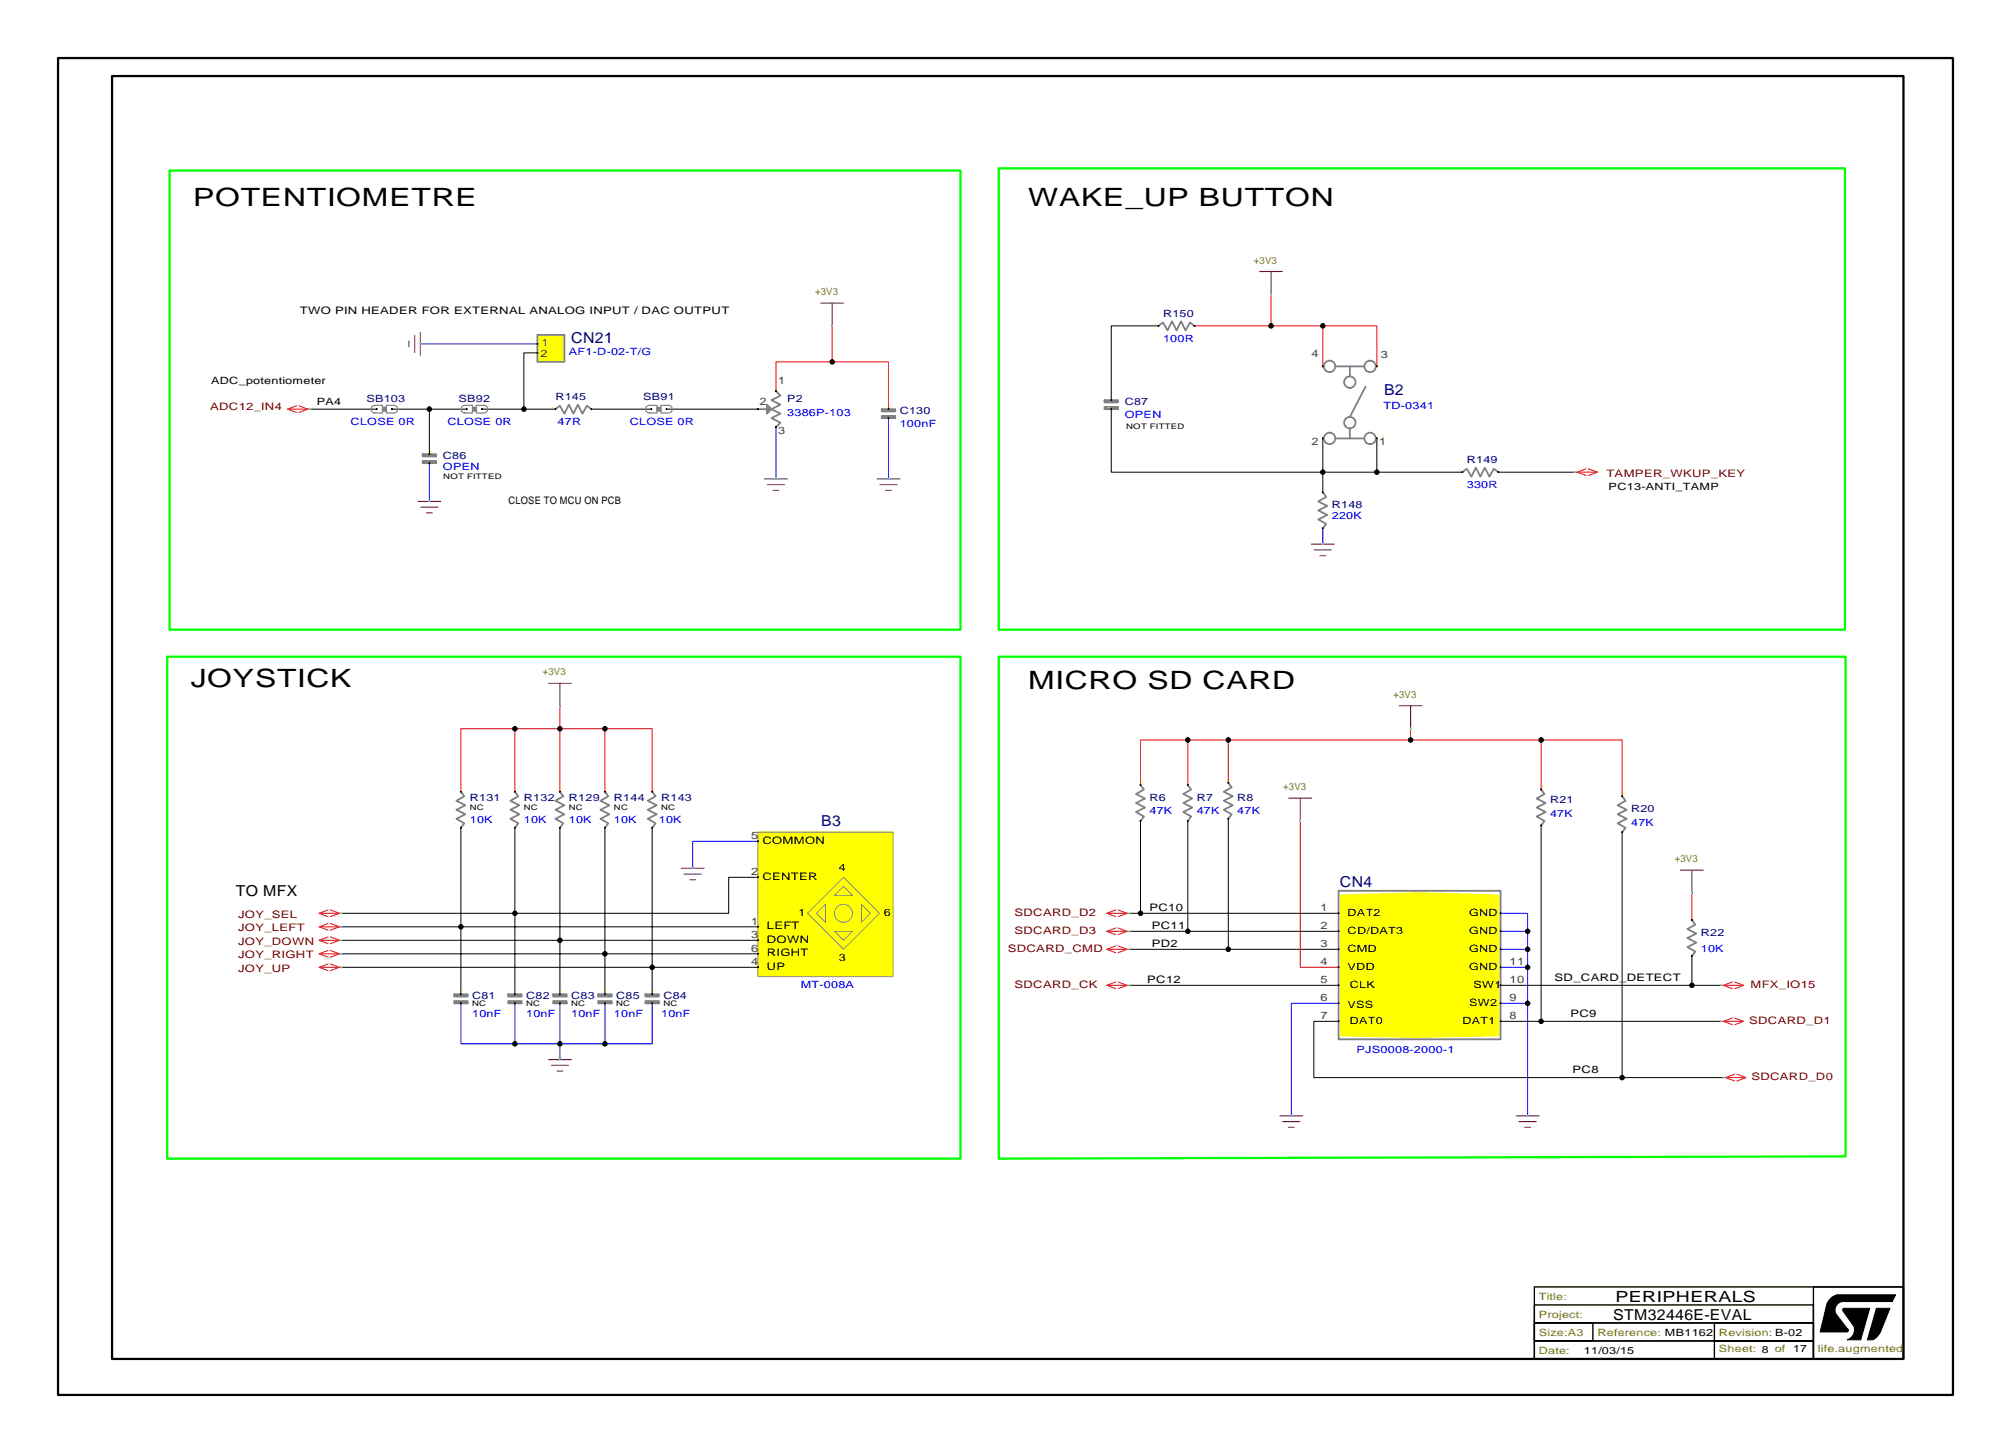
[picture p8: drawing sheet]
<svg xmlns="http://www.w3.org/2000/svg" width="447mm" height="323mm" viewBox="0 0 447 323" stroke-linecap="round" stroke-linejoin="round" font-family="sans-serif">
<g fill="none" stroke="#000" stroke-width=".22">
<path d="M119.4 78.4h-3v12.5M257.4 72.4h-10.5v16.5M68.9 90.9h14.8M87.1 90.9h8.3M103.7 90.9h-8.3v10M107.1 90.9h16.3M131.4 90.9h13.3M148.1 90.9h20.3M246.9 90.9v14h78M293.9 97.4v12M305.9 97.4v7.5M332.9 104.9h17"/>
<path d="M102.4 183.9v37M114.4 183.9v19h47.5v-8h6.5M124.4 183.9v25h44M134.4 183.9v28h34M144.9 183.9v31h-69M253.4 182.4v20.5M263.9 182.4v24.5M272.9 181.9v29M342.4 183.4v43.5M360.4 184.9v54.5h-68.5v-12.5h5.5M75.9 202.9h38.5v18M75.9 208.9h48.5v12"/>
<path d="M75.9 211.9h58.5v9M75.9 205.9h92.5M168.4 214.9h-23.5v6M250.9 202.9h46.5M250.9 218.9h46.5M250.9 210.9h46.5M250.9 206.9h46.5M333.4 218.9h49M375.9 212.4v6.5M333.4 226.9h49M360.4 239.4h22.5"/>
</g>
<g fill="none" stroke="#00f" stroke-width=".22">
<path d="M93.4 76.4h26M172.4 94.9v11.5M197.4 92.9v13.5M95.4 102.9v8.5M293.9 117.4v3.5M168.4 186.9h-14.5v6M333.4 202.9h6v4M333.4 206.9h6M333.4 210.9h6M333.4 214.9h6M339.4 206.9v41M102.4 222.9v9h12"/>
<path d="M114.4 231.9h20M114.4 222.9v9M124.4 222.9v12.5M134.4 222.9v9M144.9 222.9v9h-10.5M297.4 222.9h-10.5v25M333.4 222.9h6"/>
</g>
<g fill="none" stroke="#f00" stroke-width=".22">
<path d="M184.9 72.4v8M265.4 72.4h17M282.4 65.4v7h11.5M293.9 72.4h12v9M293.9 72.4v9M63.9 90.9l2 .7M65.9 90.1l-2 .8h5M66.4 90.1l2 .8-2 .7M184.9 80.4h-12.5v6.5M184.9 80.4h12.5v10.5M349.9 104.9h5l-2 .7M352.4 104.1l-2 .8 2 .7"/>
<path d="M352.9 104.1l2 .8M124.4 156.9v19M114.4 161.9h-12v14M114.4 161.9h20M114.4 161.9v14M134.4 161.9h10.5v14M134.4 161.9v14M263.9 164.4h-10.5v10M263.9 164.4v10M263.9 164.4h78.5M272.9 164.4v9.5M313.4 161.9v2.5"/>
<path d="M342.4 164.4h18v12.5M342.4 164.4v11M288.9 182.4v32.5h8.5M375.9 198.4v6M70.9 202.9l2 .7M70.9 214.9l2 .7M70.9 208.9l2 .7M70.9 205.9l2 .7M70.9 211.9l2 .7M72.9 202.1l-2 .8h5M72.9 214.1l-2 .8h5M72.9 208.1l-2 .8h5"/>
<path d="M72.9 205.1l-2 .8h5M72.9 211.1l-2 .8h5M73.4 202.1l2 .8-2 .7M73.4 214.1l2 .8-2 .7M73.4 208.1l2 .8-2 .7M73.4 205.1l2 .8-2 .7M73.4 211.1l2 .8-2 .7M245.9 202.9l2 .7M245.9 206.9l2 .7M245.9 210.9l2 .7M245.9 218.9l2 .7M247.9 202.1l-2 .8h5"/>
<path d="M247.9 206.1l-2 .8h5M247.9 210.1l-2 .8h5M247.9 218.1l-2 .8h5M248.4 202.1l2 .8-2 .7M248.4 206.1l2 .8-2 .7M248.4 210.1l2 .8-2 .7M248.4 218.1l2 .8-2 .7M382.4 218.9h5l-2 .7M384.9 218.1l-2 .8 2 .7M385.4 218.1l2 .8M382.4 226.9h5l-2 .7M382.9 239.4h5l-2 .7"/>
<path d="M384.9 226.1l-2 .8 2 .7M385.4 238.6l-2 .8 2 .7M385.4 226.1l2 .8M385.9 238.6l2 .8"/>
</g>
<g fill="#ff0" stroke="#ff0" stroke-width=".38">
<path d="M168.4 184.9h30v32h-30z" fill-rule="evenodd"/>
<path d="M119.8 74.8h5.2v5.2h-5.2z" fill-rule="evenodd"/>
<path d="M297.9 198.9l17.5-.5 17.5 .5v31.1l-18.5 .4-16.5-.4z" fill-rule="evenodd"/>
</g>
<path d="M37.7 37.9h175.7v102h-175.7zM221.9 37.4h188v102.5h-188zM37.2 145.9h176.2v111.5h-176.2zM221.9 145.9h188.1v111l-188.1 .5z" fill="none" stroke="#0f0" stroke-width=".51"/>
<g fill="#000" stroke="#000" stroke-width=".22">
<path d="M409.5 290.7l5.9-.1-2 7h-3a2.37 2.37 0 0 0 1.5-3l-2.5-3.5z" fill-rule="evenodd"/>
<path d="M416.9 290.6h3l-2 5-.5 1a2.34 2.34 0 0 1-2.5 1z" fill-rule="evenodd"/>
<path d="M406.8 288.4l1.3-.8h13l-.7 1.5h-11a1.88 1.88 0 0 0-1.5 2.8l2.5 3.2a.4 .4 0 0 1 .3 .4 .4 .4 0 0 1-.3 .4h-6l1.5-6.3z" fill-rule="evenodd"/>
<circle cx="119.4" cy="76.4" r=".1"/>
<circle cx="119.4" cy="78.4" r=".1"/>
<circle cx="257.4" cy="72.4" r=".1"/>
<circle cx="265.4" cy="72.4" r=".1"/>
<circle cx="282.4" cy="72.4" r=".5"/>
<circle cx="293.9" cy="72.4" r=".5"/>
<circle cx="83.7" cy="90.9" r=".1"/>
<circle cx="87.1" cy="90.9" r=".1"/>
<circle cx="95.4" cy="90.9" r=".5"/>
<circle cx="103.7" cy="90.9" r=".1"/>
<circle cx="107.1" cy="90.9" r=".1"/>
<circle cx="116.4" cy="90.9" r=".5"/>
<circle cx="123.4" cy="90.9" r=".1"/>
<circle cx="131.4" cy="90.9" r=".1"/>
<circle cx="144.7" cy="90.9" r=".1"/>
<circle cx="148.1" cy="90.9" r=".1"/>
<circle cx="168.4" cy="90.9" r=".1"/>
<circle cx="172.4" cy="86.9" r=".1"/>
<circle cx="172.4" cy="94.9" r=".1"/>
<circle cx="184.9" cy="80.4" r=".5"/>
<circle cx="197.4" cy="90.9" r=".1"/>
<circle cx="197.4" cy="92.9" r=".1"/>
<circle cx="246.9" cy="90.9" r=".1"/>
<circle cx="246.9" cy="88.9" r=".1"/>
<circle cx="293.9" cy="97.4" r=".1"/>
<circle cx="293.9" cy="81.4" r=".1"/>
<circle cx="305.9" cy="97.4" r=".1"/>
<circle cx="305.9" cy="81.4" r=".1"/>
<circle cx="95.4" cy="100.9" r=".1"/>
<circle cx="95.4" cy="102.9" r=".1"/>
<circle cx="293.9" cy="117.4" r=".1"/>
<circle cx="293.9" cy="109.4" r=".1"/>
<circle cx="293.9" cy="104.9" r=".5"/>
<circle cx="305.9" cy="104.9" r=".5"/>
<circle cx="324.9" cy="104.9" r=".1"/>
<circle cx="332.9" cy="104.9" r=".1"/>
<circle cx="102.4" cy="175.9" r=".1"/>
<circle cx="114.4" cy="175.9" r=".1"/>
<circle cx="114.4" cy="161.9" r=".5"/>
<circle cx="124.4" cy="175.9" r=".1"/>
<circle cx="124.4" cy="161.9" r=".5"/>
<circle cx="134.4" cy="175.9" r=".1"/>
<circle cx="134.4" cy="161.9" r=".5"/>
<circle cx="144.9" cy="175.9" r=".1"/>
<circle cx="253.4" cy="174.4" r=".1"/>
<circle cx="263.9" cy="174.4" r=".1"/>
<circle cx="263.9" cy="164.4" r=".5"/>
<circle cx="272.9" cy="164.4" r=".5"/>
<circle cx="272.9" cy="173.9" r=".1"/>
<circle cx="313.4" cy="164.4" r=".5"/>
<circle cx="342.4" cy="175.4" r=".1"/>
<circle cx="342.4" cy="164.4" r=".5"/>
<circle cx="360.4" cy="176.9" r=".1"/>
<circle cx="102.4" cy="183.9" r=".1"/>
<circle cx="114.4" cy="183.9" r=".1"/>
<circle cx="124.4" cy="183.9" r=".1"/>
<circle cx="134.4" cy="183.9" r=".1"/>
<circle cx="144.9" cy="183.9" r=".1"/>
<circle cx="168.4" cy="186.9" r=".1"/>
<circle cx="168.4" cy="194.9" r=".1"/>
<circle cx="253.4" cy="182.4" r=".1"/>
<circle cx="263.9" cy="182.4" r=".1"/>
<circle cx="272.9" cy="181.9" r=".1"/>
<circle cx="342.4" cy="183.4" r=".1"/>
<circle cx="360.4" cy="184.9" r=".1"/>
<circle cx="102.4" cy="205.9" r=".5"/>
<circle cx="114.4" cy="202.9" r=".5"/>
<circle cx="124.4" cy="208.9" r=".5"/>
<circle cx="134.4" cy="211.9" r=".5"/>
<circle cx="144.9" cy="214.9" r=".5"/>
<circle cx="168.4" cy="208.9" r=".1"/>
<circle cx="168.4" cy="205.9" r=".1"/>
<circle cx="168.4" cy="214.9" r=".1"/>
<circle cx="168.4" cy="211.9" r=".1"/>
<circle cx="253.4" cy="202.9" r=".5"/>
<circle cx="263.9" cy="206.9" r=".5"/>
<circle cx="272.9" cy="210.9" r=".5"/>
<circle cx="297.4" cy="206.9" r=".1"/>
<circle cx="297.4" cy="202.9" r=".1"/>
<circle cx="297.4" cy="210.9" r=".1"/>
<circle cx="297.4" cy="214.9" r=".1"/>
<circle cx="297.4" cy="218.9" r=".1"/>
<circle cx="333.4" cy="206.9" r=".1"/>
<circle cx="333.4" cy="202.9" r=".1"/>
<circle cx="333.4" cy="210.9" r=".1"/>
<circle cx="333.4" cy="214.9" r=".1"/>
<circle cx="333.4" cy="218.9" r=".1"/>
<circle cx="339.4" cy="214.9" r=".5"/>
<circle cx="339.4" cy="210.9" r=".5"/>
<circle cx="339.4" cy="206.9" r=".5"/>
<circle cx="375.9" cy="212.4" r=".1"/>
<circle cx="375.9" cy="204.4" r=".1"/>
<circle cx="375.9" cy="218.9" r=".5"/>
<circle cx="102.4" cy="220.9" r=".1"/>
<circle cx="102.4" cy="222.9" r=".1"/>
<circle cx="114.4" cy="220.9" r=".1"/>
<circle cx="114.4" cy="222.9" r=".1"/>
<circle cx="114.4" cy="231.9" r=".5"/>
<circle cx="124.4" cy="220.9" r=".1"/>
<circle cx="124.4" cy="231.9" r=".5"/>
<circle cx="124.4" cy="222.9" r=".1"/>
<circle cx="134.4" cy="220.9" r=".1"/>
<circle cx="134.4" cy="231.9" r=".5"/>
<circle cx="134.4" cy="222.9" r=".1"/>
<circle cx="144.9" cy="220.9" r=".1"/>
<circle cx="144.9" cy="222.9" r=".1"/>
<circle cx="297.4" cy="222.9" r=".1"/>
<circle cx="297.4" cy="226.9" r=".1"/>
<circle cx="333.4" cy="222.9" r=".1"/>
<circle cx="333.4" cy="226.9" r=".1"/>
<circle cx="339.4" cy="222.9" r=".5"/>
<circle cx="342.4" cy="226.9" r=".5"/>
<circle cx="360.4" cy="239.4" r=".5"/>
</g>
<path d="M340.9 297.9h62v4h-62zM340.9 293.9h62v4h-62zM340.9 293.9h13v4h-13zM340.9 289.9h62v4h-62zM340.9 285.9h82v16h-82zM380.9 293.9h22v4h-22zM380.9 297.9h22v4h-22zM402.9 285.9h20v16h-20z" fill="none" stroke="#000" stroke-width=".3"/>
<path d="M12.9 12.9h421v297h-421zM24.9 16.9h398v285h-398z" fill="none" stroke="#000" stroke-width=".5"/>
<g fill="#0ff" stroke="#0ff" stroke-width=".22">
<circle cx="75.9" cy="202.9" r=".1"/>
<circle cx="75.9" cy="214.9" r=".1"/>
<circle cx="250.9" cy="202.9" r=".1"/>
<circle cx="250.9" cy="206.9" r=".1"/>
<circle cx="349.9" cy="104.9" r=".1"/>
<circle cx="75.9" cy="208.9" r=".1"/>
<circle cx="75.9" cy="205.9" r=".1"/>
<circle cx="75.9" cy="211.9" r=".1"/>
<circle cx="382.9" cy="239.4" r=".1"/>
<circle cx="250.9" cy="210.9" r=".1"/>
<circle cx="382.4" cy="226.9" r=".1"/>
<circle cx="250.9" cy="218.9" r=".1"/>
<circle cx="382.4" cy="218.9" r=".1"/>
<circle cx="68.9" cy="90.9" r=".1"/>
<circle cx="375.9" cy="198.4" r=".1"/>
<circle cx="184.9" cy="72.4" r=".1"/>
<circle cx="172.4" cy="106.4" r=".1"/>
<circle cx="93.4" cy="76.4" r=".1"/>
<circle cx="95.4" cy="111.4" r=".1"/>
<circle cx="293.9" cy="120.9" r=".1"/>
<circle cx="286.9" cy="247.9" r=".1"/>
<circle cx="153.9" cy="192.9" r=".1"/>
<circle cx="124.4" cy="235.4" r=".1"/>
<circle cx="124.4" cy="156.9" r=".1"/>
<circle cx="288.9" cy="182.4" r=".1"/>
<circle cx="197.4" cy="106.4" r=".1"/>
<circle cx="282.4" cy="65.4" r=".1"/>
<circle cx="339.4" cy="247.9" r=".1"/>
<circle cx="313.4" cy="161.9" r=".1"/>
</g>
<g fill="none" stroke="#800080" stroke-width=".25">
<path d="M90.9 75.8v1.2M92.1 74.5v3.8M93.4 73.9v5M182.4 67.3h5M184.9 67.3v5.1M279.9 60.3h5M282.4 60.3v5.1M92.9 111.4h5M93.5 112.7h3.8M94.8 113.9h1.2M169.9 106.4h5M170.5 107.7h3.8"/>
<path d="M171.8 108.9h1.2M194.9 106.4h5M195.5 107.7h3.8M196.8 108.9h1.2M291.4 120.9h5M292 122.2h3.8M293.3 123.4h1.2M121.9 151.8h5M124.4 151.8v5.1M310.9 156.8h5M313.4 156.8v5.1M286.4 177.3h5"/>
<path d="M288.9 177.3v5.1M151.4 192.9h5M152 194.2h3.8M153.3 195.4h1.2M373.4 193.3h5M375.9 193.3v5.1M121.9 235.4h5M122.5 236.7h3.8M123.8 237.9h1.2M284.4 247.9h5M285 249.2h3.8M286.3 250.4h1.2"/>
<path d="M336.9 247.9h5M337.5 249.2h3.8M338.8 250.4h1.2"/>
</g>
<g fill="none" stroke="#808080" stroke-width=".4">
<path d="M119.4 74.4h6v6h-6zM257.4 72.4l1-.8 1 1.8 1-2 1 2 1-2 1 2 1-1.8 1 .8M123.4 90.9l1-.8 1 1.8 1-2 1 2 1-2 1 2 1-1.8 1 .8M168.4 90.9h3M172.4 86.9l1 1-2 1 2 1-2 1 2 1-2 1 2 1-1 1M296.7 97.4h6.4M296.7 81.4h6.4M299.9 81.4v2.2M299.9 95.2v2.2M303.4 85.9l-3.5 6.7M293.9 109.4l.7 1-1.7 1 2 1-2 1 2 1-2 1 1.7 1-.7 1M324.9 104.9l1-.8 1 1.8 1-2 1 2 1-2 1 2 1-1.8 1 .8"/>
<path d="M102.4 175.9l.7 1-1.7 1 2 1-2 1 2 1-2 1 1.7 1-.7 1M114.4 175.9l.7 1-1.7 1 2 1-2 1 2 1-2 1 1.7 1-.7 1M124.4 175.9l.7 1-1.7 1 2 1-2 1 2 1-2 1 1.7 1-.7 1M134.4 175.9l.7 1-1.7 1 2 1-2 1 2 1-2 1 1.7 1-.7 1M144.9 175.9l.7 1-1.7 1 2 1-2 1 2 1-2 1 1.7 1-.7 1M253.4 174.4l.7 1-1.7 1 2 1-2 1 2 1-2 1 1.7 1-.7 1M263.9 174.4l.7 1-1.7 1 2 1-2 1 2 1-2 1 1.7 1-.7 1M272.9 173.9l.7 1-1.7 1 2 1-2 1 2 1-2 1 1.7 1-.7 1M342.4 175.4l.7 1-1.7 1 2 1-2 1 2 1-2 1 1.7 1-.7 1M360.4 176.9l.7 1-1.7 1 2 1-2 1 2 1-2 1 1.7 1-.7 1M297.4 197.9h36v33h-36zM375.9 204.4l.7 1-1.7 1 2 1-2 1 2 1-2 1 1.7 1-.7 1"/>
<circle cx="295.4" cy="81.4" r="1.27"/>
<circle cx="295.4" cy="97.4" r="1.27"/>
<circle cx="299.9" cy="84.9" r="1.27"/>
<circle cx="299.9" cy="93.9" r="1.27"/>
<circle cx="304.4" cy="97.4" r="1.27"/>
<circle cx="304.4" cy="81.4" r="1.27"/>
</g>
<g fill="#808080" stroke="#808080" stroke-width=".4">
<path d="M170.4 89.9l1 1-1 1z"/>
<path d="M195.9 90.9h3v.5h-3z" fill-rule="evenodd"/>
<path d="M195.9 92.4h3v.5h-3z" fill-rule="evenodd"/>
<path d="M112.9 220.9h3v.5h-3z" fill-rule="evenodd"/>
<path d="M112.9 222.4h3v.5h-3z" fill-rule="evenodd"/>
<path d="M143.4 220.9h3v.5h-3z" fill-rule="evenodd"/>
<path d="M143.4 222.4h3v.5h-3z" fill-rule="evenodd"/>
<path d="M132.9 220.9h3v.5h-3z" fill-rule="evenodd"/>
<path d="M132.9 222.4h3v.5h-3z" fill-rule="evenodd"/>
<path d="M93.9 100.9h3v.5h-3z" fill-rule="evenodd"/>
<path d="M93.9 102.4h3v.5h-3z" fill-rule="evenodd"/>
<path d="M245.4 90.4h3v.5h-3z" fill-rule="evenodd"/>
<path d="M245.4 88.9h3v.5h-3z" fill-rule="evenodd"/>
<path d="M100.9 220.9h3v.5h-3z" fill-rule="evenodd"/>
<path d="M100.9 222.4h3v.5h-3z" fill-rule="evenodd"/>
<path d="M122.9 220.9h3v.5h-3z" fill-rule="evenodd"/>
<path d="M122.9 222.4h3v.5h-3z" fill-rule="evenodd"/>
</g>
<g fill="none" stroke="#808080" stroke-width=".22">
<path d="M168.4 184.9h30v32h-30zM187.4 196.9l2 2h-4zM179.4 202.9l8-8 8 8-8 8zM181.4 202.9l2-2v4zM185.4 206.9h4l-2 2zM191.4 200.9l2 2-2 2z"/>
<circle cx="187.4" cy="202.9" r="2"/>
</g>
<path d="M82.7 90.3l.6-.3h1.7v1.7h-1.7a.85 .85 0 0 1-.8-.5 .85 .85 0 0 1 .2-.9zM85.8 90h1.7a.85 .85 0 0 1 .9 .9 .85 .85 0 0 1-.9 .8h-1.7zM102.7 90.3l.6-.3h1.7v1.7h-1.7a.85 .85 0 0 1-.8-.5 .85 .85 0 0 1 .2-.9zM105.8 90h1.7a.85 .85 0 0 1 .9 .9 .85 .85 0 0 1-.9 .8h-1.7zM143.7 90.3l.6-.3h1.7v1.7h-1.7a.85 .85 0 0 1-.8-.5 .85 .85 0 0 1 .2-.9zM146.8 90h1.7a.85 .85 0 0 1 .9 .9 .85 .85 0 0 1-.9 .8h-1.7z" fill="none" stroke="#808080" stroke-width=".25"/>
<g fill="#808080" stroke="#808080" stroke-width=".25">
<path d="M105 90.5h.8v.8h-.8z" fill-rule="evenodd"/>
<path d="M146 90.5h.8v.8h-.8z" fill-rule="evenodd"/>
<path d="M85 90.5h.8v.8h-.8z" fill-rule="evenodd"/>
</g>
<g font-size="5.6">
<text x="42.9" y="45.7">POTENTIOMETRE</text>
<text x="228.4" y="45.7">WAKE_UP BUTTON</text>
<text x="42.4" y="152.7">JOYSTICK</text>
<text x="228.4" y="153.2">MICRO SD CARD</text>
</g>
<g font-size="3.4" fill="#000080">
<text x="126.9" y="76.2">CN21</text>
<text x="307.5" y="87.7">B2</text>
<text x="182.5" y="183.6">B3</text>
<text x="297.7" y="197.2">CN4</text>
</g>
<g font-size="3.4">
<text x="52.4" y="199.2">TO MFX</text>
<text x="358.4" y="293.2">STM32446E-EVAL</text>
<text x="358.9" y="289.1">PERIPHERALS</text>
</g>
<g font-size="2.3">
<text x="66.6" y="69.7">TWO PIN HEADER FOR EXTERNAL ANALOG INPUT / DAC OUTPUT</text>
<text x="113" y="111.9">CLOSE TO MCU ON PCB</text>
<text x="169.4" y="187.4">COMMON</text>
<text x="169.4" y="195.4">CENTER</text>
<text x="186.4" y="193.4">4</text>
<text x="177.4" y="203.4">1</text>
<text x="196.4" y="203.4">6</text>
<text x="255.4" y="202.4">PC10</text>
<text x="170.4" y="209.4">DOWN</text>
<text x="170.4" y="206.4">LEFT</text>
<text x="255.9" y="206.4">PC11</text>
<text x="170.4" y="215.4">UP</text>
<text x="170.4" y="212.4">RIGHT</text>
<text x="186.4" y="213.4">3</text>
<text x="255.9" y="210.4">PD2</text>
<text x="254.9" y="218.4">PC12</text>
<text x="345.4" y="217.9">SD_CARD_DETECT</text>
<text x="348.9" y="225.9">PC9</text>
<text x="349.4" y="238.4">PC8</text>
</g>
<g font-size="2.3" fill="#ff0">
<text x="119.4" y="75.9">.</text>
<text x="256.9" y="72.4" transform="rotate(-90 256.9 72.4)">.</text>
<text x="122.9" y="90.9" transform="rotate(-90 122.9 90.9)">.</text>
<text x="197.4" y="90.4">.</text>
<text x="246.4" y="90.9" transform="rotate(-90 246.4 90.9)">.</text>
<text x="95.4" y="100.4">.</text>
<text x="307.4" y="97.4" transform="rotate(-90 307.4 97.4)">.</text>
<text x="324.4" y="104.9" transform="rotate(-90 324.4 104.9)">.</text>
<text x="293.9" y="108.9">.</text>
<text x="253.4" y="173.9">.</text>
<text x="263.9" y="173.9">.</text>
<text x="272.9" y="173.4">.</text>
<text x="102.4" y="175.4">.</text>
<text x="114.4" y="175.4">.</text>
<text x="124.4" y="175.4">.</text>
<text x="134.4" y="175.4">.</text>
<text x="144.9" y="175.4">.</text>
<text x="342.4" y="174.9">.</text>
<text x="360.4" y="176.4">.</text>
<text x="375.9" y="203.9">.</text>
<text x="102.4" y="220.4">.</text>
<text x="114.4" y="220.4">.</text>
<text x="124.4" y="220.4">.</text>
<text x="134.4" y="220.4">.</text>
<text x="144.9" y="220.4">.</text>
</g>
<g font-size="2.3" fill="#404040">
<text x="120.3" y="76.9">1</text>
<text x="120.1" y="79.3">2</text>
<text x="291.4" y="79.4">4</text>
<text x="306.8" y="79.5">3</text>
<text x="172.9" y="85.4">1</text>
<text x="168.8" y="90">2</text>
<text x="172.9" y="96.4">3</text>
<text x="291.4" y="98.9">2</text>
<text x="306.4" y="98.9">1</text>
<text x="166.9" y="186.4">5</text>
<text x="166.9" y="194.4">2</text>
<text x="293.4" y="202.4">1</text>
<text x="166.9" y="205.4">1</text>
<text x="166.9" y="208.4">3</text>
<text x="293.4" y="206.4">2</text>
<text x="166.9" y="214.4">4</text>
<text x="166.9" y="211.4">6</text>
<text x="293.4" y="210.4">3</text>
<text x="293.4" y="214.4">4</text>
<text x="335.4" y="214.4">11</text>
<text x="293.4" y="218.4">5</text>
<text x="335.4" y="218.4">10</text>
<text x="293.4" y="222.4">6</text>
<text x="293.4" y="226.4">7</text>
<text x="335.4" y="226.4">8</text>
<text x="335.4" y="222.4">9</text>
</g>
<g font-size="2.3" fill="#800000">
<text x="46.7" y="91.2">ADC12_IN4</text>
<text x="356.9" y="105.9">TAMPER_WKUP_KEY</text>
<text x="52.9" y="203.9">JOY_SEL</text>
<text x="225.4" y="203.4">SDCARD_D2</text>
<text x="52.9" y="209.9">JOY_DOWN</text>
<text x="52.9" y="206.9">JOY_LEFT</text>
<text x="225.4" y="207.4">SDCARD_D3</text>
<text x="52.9" y="215.9">JOY_UP</text>
<text x="52.9" y="212.9">JOY_RIGHT</text>
<text x="223.9" y="211.4">SDCARD_CMD</text>
<text x="225.4" y="219.4">SDCARD_CK</text>
<text x="388.9" y="219.4">MFX_IO15</text>
<text x="388.6" y="227.4">SDCARD_D1</text>
<text x="389.1" y="239.9">SDCARD_D0</text>
</g>
<g font-size="2.2" fill="#808000">
<text x="278.6" y="58.6">+3V3</text>
<text x="181.1" y="65.6">+3V3</text>
<text x="120.6" y="150.1">+3V3</text>
<text x="309.6" y="155">+3V3</text>
<text x="285.1" y="175.6">+3V3</text>
<text x="372.1" y="191.6">+3V3</text>
<text x="341.9" y="292.9">Project:</text>
<text x="341.9" y="288.9">Title:</text>
<text x="341.9" y="296.9">Size:A3</text>
<text x="354.9" y="296.9">Reference: MB1162</text>
<text x="381.9" y="296.9">Revision: B-02</text>
<text x="341.9" y="300.9">Date:</text>
<text x="381.9" y="300.4">Sheet: 8 of</text>
<text x="403.9" y="300.4">life.augmented</text>
</g>
<g font-size="2.2" fill="#000080">
<text x="258.4" y="70.4">R150</text>
<text x="81.4" y="89.4">SB103</text>
<text x="101.9" y="89.4">SB92</text>
<text x="123.4" y="88.9">R145</text>
<text x="142.9" y="88.9">SB91</text>
<text x="174.9" y="89.4">P2</text>
<text x="249.9" y="89.9">C87</text>
<text x="199.9" y="91.9">C130</text>
<text x="98.4" y="101.9">C86</text>
<text x="325.9" y="102.9">R149</text>
<text x="295.9" y="112.9">R148</text>
<text x="104.4" y="177.9">R131</text>
<text x="116.4" y="177.9">R132</text>
<text x="126.4" y="177.9">R129</text>
<text x="136.4" y="177.9">R144</text>
<text x="146.9" y="177.9">R143</text>
<text x="255.4" y="177.9">R6</text>
<text x="265.9" y="177.9">R7</text>
<text x="274.9" y="177.9">R8</text>
<text x="344.4" y="178.4">R21</text>
<text x="362.4" y="180.4">R20</text>
<text x="377.9" y="207.9">R22</text>
<text x="104.9" y="221.9">C81</text>
<text x="116.9" y="221.9">C82</text>
<text x="126.9" y="221.9">C83</text>
<text x="136.9" y="221.9">C85</text>
<text x="147.4" y="221.9">C84</text>
</g>
<g font-size="2.2" fill="#00f">
<text x="258.4" y="75.9">100R</text>
<text x="126.4" y="78.9">AF1-D-02-T/G</text>
<text x="77.9" y="94.4">CLOSE 0R</text>
<text x="99.4" y="94.4">CLOSE 0R</text>
<text x="123.9" y="94.4">47R</text>
<text x="139.9" y="94.4">CLOSE 0R</text>
<text x="174.9" y="92.4">3386P-103</text>
<text x="199.9" y="94.9">100nF</text>
<text x="249.9" y="92.9">OPEN</text>
<text x="307.4" y="90.9">TD-0341</text>
<text x="98.4" y="104.4">OPEN</text>
<text x="325.9" y="108.4">330R</text>
<text x="295.9" y="115.4">220K</text>
<text x="104.4" y="182.9">10K</text>
<text x="116.4" y="182.9">10K</text>
<text x="126.4" y="182.9">10K</text>
<text x="136.4" y="182.9">10K</text>
<text x="146.4" y="182.9">10K</text>
<text x="255.4" y="180.9">47K</text>
<text x="265.9" y="180.9">47K</text>
<text x="274.9" y="180.9">47K</text>
<text x="344.4" y="181.4">47K</text>
<text x="362.4" y="183.4">47K</text>
<text x="377.9" y="211.4">10K</text>
<text x="177.9" y="219.4">MT-008A</text>
<text x="104.9" y="225.9">10nF</text>
<text x="116.9" y="225.9">10nF</text>
<text x="126.9" y="225.9">10nF</text>
<text x="136.4" y="225.9">10nF</text>
<text x="146.9" y="225.9">10nF</text>
<text x="301.4" y="233.9">PJS0008-2000-1</text>
</g>
<g font-size="2.2">
<text x="46.9" y="85.4">ADC_potentiometer</text>
<text x="70.4" y="89.9">PA4</text>
<text x="357.4" y="108.9">PC13-ANTI_TAMP</text>
<text x="299.4" y="203.4">DAT2</text>
<text x="326.4" y="203.4">GND</text>
<text x="299.4" y="207.4">CD/DAT3</text>
<text x="326.4" y="207.4">GND</text>
<text x="299.4" y="211.4">CMD</text>
<text x="299.4" y="215.4">VDD</text>
<text x="326.4" y="211.4">GND</text>
<text x="326.4" y="215.4">GND</text>
<text x="299.9" y="219.4">CLK</text>
<text x="327.4" y="219.4">SW1</text>
<text x="299.4" y="223.9">VSS</text>
<text x="299.9" y="227.4">DAT0</text>
<text x="324.9" y="227.4">DAT1</text>
<text x="326.4" y="223.4">SW2</text>
<text x="351.9" y="300.9">11/03/15</text>
<text x="398.4" y="300.4">17</text>
</g>
<g font-size="1.7">
<text x="250.2" y="95.2">NOT FITTED</text>
<text x="98.5" y="106.3">NOT FITTED</text>
<text x="104.4" y="180">NC</text>
<text x="116.4" y="180">NC</text>
<text x="126.4" y="180">NC</text>
<text x="136.4" y="180">NC</text>
<text x="146.9" y="180">NC</text>
<text x="104.9" y="223.5">NC</text>
<text x="116.9" y="223.5">NC</text>
<text x="126.9" y="223.5">NC</text>
<text x="136.9" y="223.5">NC</text>
<text x="147.4" y="223.5">NC</text>
</g>
</svg>
